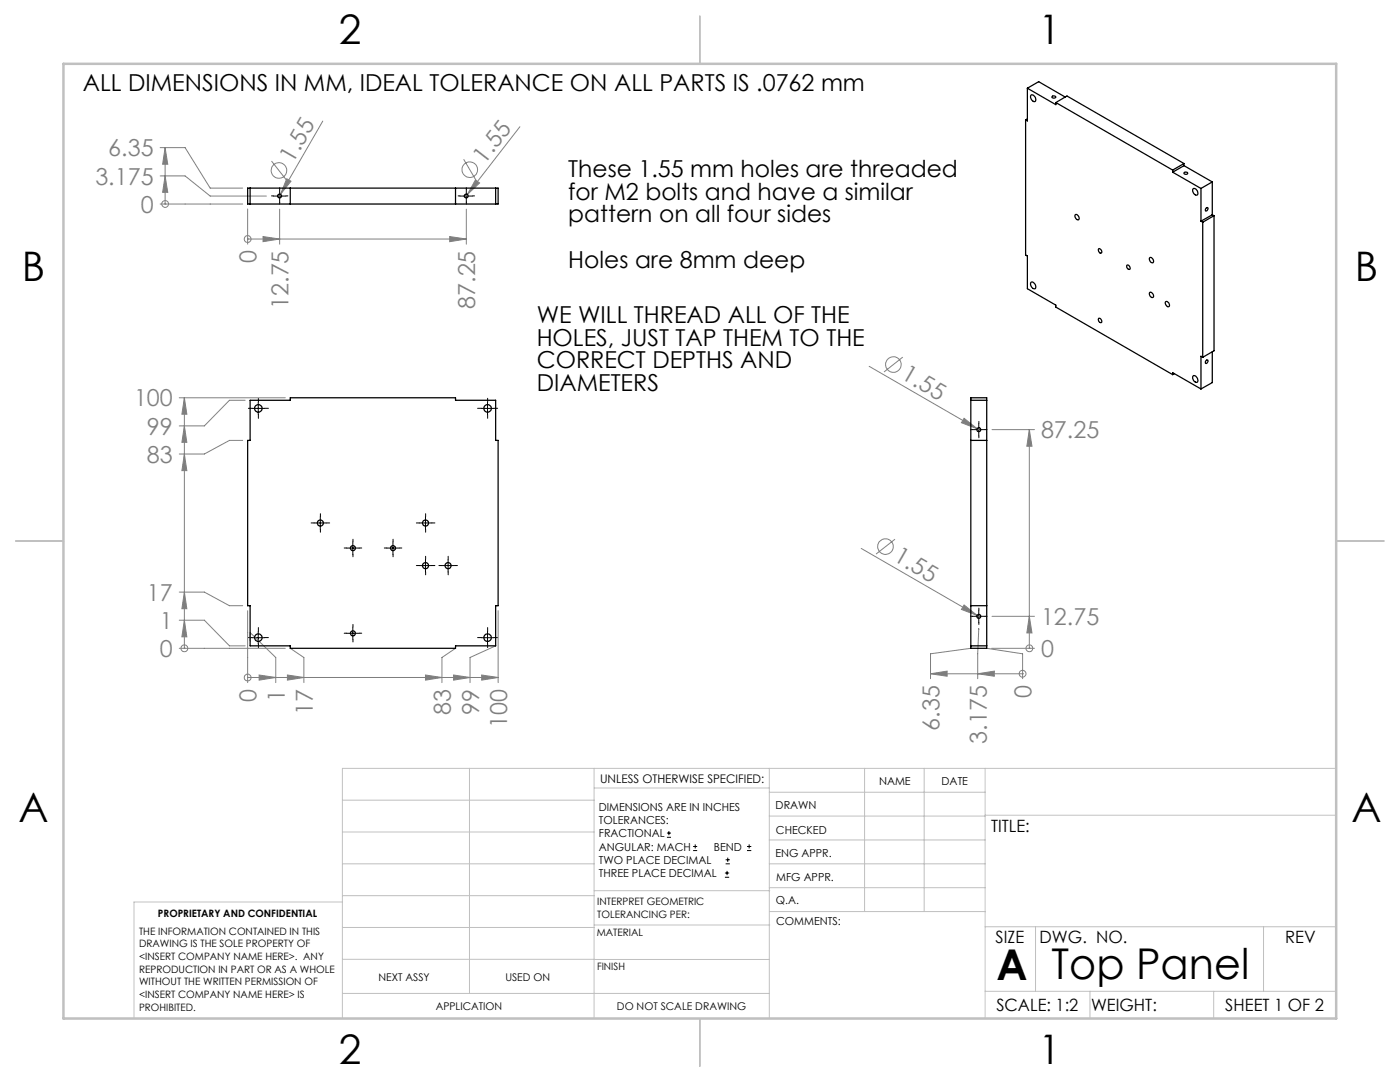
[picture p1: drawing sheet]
<svg xmlns="http://www.w3.org/2000/svg" width="279mm" height="216mm" viewBox="0 0 279 216" stroke-linecap="round" stroke-linejoin="round" font-family="sans-serif">
<g fill="none" stroke="#808080" stroke-width=".2">
<path d="M32 35.1h4.9l5 4h11.3M32 29.5h4.9l5 8h6.5M32.9 35.1l.6 3.3h-1zM32.9 29.5l.6 3.3h-1zM32.9 29.5v11.2M54.2 32.1l2.9 3.8M56 38.8l-.4 .6M57.2 35.7l.9 .5-2.1 2.6zM64.4 24.2l-8.4 14.6M92.5 31.8l2.5 4.1M93.3 38.8l-.5 .6M94.9 35.9l.8 .6-2.4 2.3z"/>
<path d="M103.8 25.3l-10.5 13.5M32 40.7h16.4M32.9 40.7h.1M49.4 47.7h.1M49.4 41.7v7M49.4 47.7h43.7M52.5 47.2l3.3 .5-3.3 .5zM55.8 41.7v7M89.7 47.2l3.4 .5-3.4 .5zM93.1 41.7v7M35.8 79.4h21.1M36.8 79.4l.5 3.3h-1z"/>
<path d="M36.8 79.4v50M48.9 79.9h-3.1l-5 5.1h-5M173.5 73.1l22.2 12.8M180.2 71.3l-3.8 2.9M36.8 90.6l.5 3.3h-1zM36.8 85l.5 3.3h-1zM48.4 87.9h-2.6l-5 2.7h-5M192.4 83.5l2.6 2-3.1-1.2zM198 85.7h8.4M205.4 85.7l.6 3.3h-1.1zM205.4 85.7v43.7M35.8 118.1h5l5 2.8h2.6"/>
<path d="M36.8 118.1l.5 3.4h-1zM171.9 109.4l23.8 13.8M178.6 107.6l-3.8 3M35.8 129.4h21.1M35.8 123.8h5l5 5.1h3.1M36.8 123.8l.5 3.3h-1zM36.8 129.4h.1M49.4 135.2h.1M49.4 121.8v14.4M49.4 135.2h50M49.9 127.9v-1.7l5.1 5v5M51.7 134.7l3.3 .5-3.3 .5z"/>
<path d="M57.4 134.7l3.2 .5-3.2 .5zM57.9 129.4l2.7 1.8v5M84.9 134.7l3.3 .5-3.3 .5zM90.5 134.7l3.3 .5-3.3 .5zM90.9 129.4l-2.7 1.8v5M96.1 134.7l3.3 .5-3.3 .5zM98.9 128.9l-5.1 2.3v5M99.4 121.8v14.4M185.7 134.4l3.3-.5v1zM185.7 134.4h18.4M192.4 120.7l2.6 2.1-3.1-1.2zM193.7 129.4l-8 1.1v4.9"/>
<path d="M195.1 134.4l3.3-.5v1zM195.3 125.6v-.2l-.2 5.1v4.9M196.9 129.4l7.2 1.1v4.9M197.9 129.4h8.5M198 123h8.4M204.1 134.4h.1M205.4 123l.6 3.3h-1.1zM205.4 129.4h.1"/>
<circle cx="55.7" cy="34" r="1.55"/>
<circle cx="93.8" cy="33.9" r="1.56"/>
<circle cx="33" cy="40.7" r=".68"/>
<circle cx="49.4" cy="47.7" r=".69"/>
<circle cx="178.3" cy="72.7" r="1.56"/>
<circle cx="176.7" cy="109.1" r="1.54"/>
<circle cx="36.8" cy="129.4" r=".69"/>
<circle cx="49.4" cy="135.2" r=".68"/>
<circle cx="204.1" cy="134.4" r=".68"/>
<circle cx="205.4" cy="129.4" r=".68"/>
</g>
<g fill="none" stroke="#000" stroke-width=".2">
<path d="M54.5 39.1h2.5M55.8 37.9v2.5M91.8 39.1h2.5M93.1 37.9v2.5M50.3 81.5h2.5M51.5 80.3v2.4M96.1 81.5h2.5M97.3 80.3v2.4M194.1 85.7h2.5M195.3 84.5v2.5M62.7 104.4h2.5M63.9 103.1v2.5"/>
<path d="M69.2 109.4h2.5M70.4 108.1v2.5M77.2 109.4h2.5M78.4 108.1v2.5M83.7 104.4h2.5M83.7 112.9h2.5M84.9 103.1v2.5M84.9 111.6v2.5M88.2 112.9h2.5M89.4 111.6v2.5M50.3 127.2h2.5M51.5 126v2.5"/>
<path d="M69.2 126.4h2.5M70.4 125.1v2.5M96.1 127.2h2.5M97.3 126v2.5M194.1 123h2.5M195.3 121.7v2.5M133.1 167.1h.8M133.1 166.2h.8M133.5 165.8v.9M138.3 169.7h.8M138.3 168.9h.8M138.7 168.5v.8"/>
<path d="M144.7 175h.8M144.7 174.2h.8M144.8 172.4h.9M144.8 171.6h.9M145.1 173.8v.8M145.2 171.1v.9M149.1 169.7h.8M149.1 168.9h.8M149.5 168.5v.8"/>
</g>
<g fill="none" stroke="#000" stroke-width=".2" stroke-dasharray="15.2 1.3 1.3 1.3">
<path d="M54.6 39.1h-.4M55.8 37.8v-.3M57.1 39.1h.4M91.8 39.1h-.4M93.1 37.8v-.3M94.3 39.1h.4M55.8 40.3v.4M93.1 40.3v.4M50.3 81.5h-.7M51.6 80.2v-.7M51.6 82.7v.8M52.8 81.5h.8"/>
<path d="M96.1 81.5h-.8M97.3 80.2v-.7M97.3 82.7v.8M98.6 81.5h.7M194.1 85.7h-.4M195.4 84.5v-.4M195.4 87v.4M196.6 85.7h.4M62.7 104.3h-.6M63.9 103.1v-.6M63.9 105.6v.6M65.2 104.3h.6"/>
<path d="M69.2 109.3h-.5M70.4 108.1v-.5M70.4 110.6v.5M71.7 109.3h.5M77.2 109.3h-.5M78.4 108.1v-.5M78.4 110.6v.5M79.7 109.3h.5M83.7 104.3h-.6M83.7 112.8h-.6M84.9 103.1v-.6M84.9 105.6v.6"/>
<path d="M84.9 111.6v-.6M84.9 114.1v.6M86.2 104.3h.6M86.2 112.8h.6M88.2 112.8h-.6M89.4 111.6v-.6M89.4 114.1v.6M90.7 112.8h.6M50.3 127.2h-.7M51.6 126v-.8M51.6 128.5v.7M52.8 127.2h.8"/>
<path d="M69.2 126.3h-.5M70.4 125.1v-.5M70.4 127.6v.5M71.7 126.3h.5M96.1 127.2h-.8M97.3 126v-.8M97.3 128.5v.7M98.6 127.2h.7M194.1 123h-.4M195.4 121.7v-.4M195.4 124.2v.4M196.6 123h.4"/>
</g>
<g fill="none" stroke="#c0c0c0" stroke-width=".2">
<path d="M68.3 159.7h50.3M93.7 153.3v44.9M118.6 153.3v49.9M118.6 157.2h34.9M153.5 153.3v49.9M153.5 158.1h43.1M172.5 153.3v28.6M184.4 153.3v28.6M196.6 153.3v49.9M266.7 153.3h-198.4v49.9M68.3 178.7h50.3M68.3 172.4h50.3"/>
<path d="M68.3 166h50.3M68.3 180h-41.6v23.2M118.6 177.7h35M153.5 167.6h43.1M153.5 162.8h43.1M153.5 172.4h43.1M153.5 177.1h43.1M196.6 162.7h70.1M68.3 198.2h85.2M68.3 191.4l85.2 .1M68.3 185.1h50.3M118.6 184.6h35"/>
<path d="M153.6 181.9h43M196.6 197.8h70.1M196.6 184.9h70.1M206.7 184.9v12.9M217.5 197.8v5.4M242.2 197.8v5.4M252.2 184.9v12.9"/>
</g>
<path d="M139.7 3.2v9.5M3.1 107.9h9.6M266.7 107.9h9.5M139.7 203.2v9.6" fill="none" stroke="#c0c0c0" stroke-width=".25"/>
<path d="M12.7 12.7h254v190.5h-254z" fill="none" stroke="#c0c0c0" stroke-width=".5"/>
<g fill="#808080">
<path d="M192.4 120.7l2.6 2.1-3.1-1.2z"/>
<path d="M192.4 83.5l2.6 2-3.1-1.2z"/>
<path d="M94.9 35.9l.8 .6-2.4 2.3z"/>
<path d="M57.2 35.7l.9 .5-2.1 2.6z"/>
<path d="M36.8 123.8l.5 3.3h-1zM36.8 118.1l.5 3.4h-1zM36.8 90.6l.5 3.3h-1zM36.8 85l.5 3.3h-1zM36.8 79.4l.5 3.3h-1zM205.4 123l.6 3.3h-1.1zM205.4 85.7l.6 3.3h-1.1zM32.9 35.1l.6 3.3h-1zM32.9 29.5l.6 3.3h-1z"/>
<path d="M51.7 134.7l3.3 .5-3.3 .5zM57.4 134.7l3.2 .5-3.2 .5zM84.9 134.7l3.3 .5-3.3 .5zM90.5 134.7l3.3 .5-3.3 .5zM96.1 134.7l3.3 .5-3.3 .5zM195.1 134.4l3.3-.5v1zM185.7 134.4l3.3-.5v1zM52.5 47.2l3.3 .5-3.3 .5zM89.7 47.2l3.4 .5-3.4 .5z"/>
</g>
<g fill="none" stroke="#000" stroke-width=".25">
<path d="M205 17.6v6.5l-.3-.2M205 17.6l5.7 3.3v-.4M205 17.6l2.3-1.3 5.3 3.1M205.7 19a.75 .75 0 0 1 .9 .4 .75 .75 0 0 1-.2 .9 .96 .96 0 0 1-.7-1.3zM210 19.2a.34 .34 0 0 1 .5-.1 .34 .34 0 0 1 .1 .4 .38 .38 0 0 1-.4 .1 .38 .38 0 0 1-.2-.3zM49.4 37.5h50v3.2h-50zM49.9 37.5v3.2M57.9 37.5v3.2M90.9 37.5v3.2M98.9 37.5v3.2M204.7 23.9v27l.3 .2v6.5l5.7 3.3v.4l23.3 13.5M205 23.7l-.3 .2"/>
<path d="M210.7 20.5l23.3 13.4M210.7 20.5l2.2-1.3 23.4 13.4M234 33.9v.5M234 34.4l5.7 3.2M236.3 34.5a.4 .4 0 0 1 .4-.2 .4 .4 0 0 1 .3 .4 .4 .4 0 0 1-.4 .1 .4 .4 0 0 1-.3-.3zM236.3 33.1l-2.3 1.3M236.3 33.1l5.6 3.2M236.3 32.6l-2.3 1.3M236.3 32.6v.5M238.2 37.6a.88 .88 0 0 1 .7 1.3 .86 .86 0 0 1-.7-1.3zM239.7 37.6v6.5M241.9 36.3l-2.2 1.3"/>
<path d="M241.9 36.3v6.6M205.7 56.4a.78 .78 0 0 1 1 1 .48 .48 0 0 1-.5 .2 .48 .48 0 0 1-.4-.4l-.1-.4zM214.6 42.9a.59 .59 0 0 1 .7 .3 .59 .59 0 0 1-.1 .7 .79 .79 0 0 1-.6-1zM219.3 49.7a.52 .52 0 0 1 .5 .2 .52 .52 0 0 1-.1 .6 .61 .61 0 0 1-.4-.8zM224.9 52.9a.53 .53 0 0 1 .5 .3 .53 .53 0 0 1 0 .6 .62 .62 0 0 1-.5-.9zM229.4 51.5a.59 .59 0 0 1 .7 .2 .59 .59 0 0 1-.1 .8 .79 .79 0 0 1-.6-1zM229.4 58.4a.54 .54 0 0 1 .6 0 .54 .54 0 0 1 .2 .6v.2a.45 .45 0 0 1-.5 .1 .45 .45 0 0 1-.3-.5zM239.7 44.1l.3 .2M240 44.3v27M240.7 41.5l.2-.1a.39 .39 0 0 1 .1 .5 .39 .39 0 0 1-.4 .2zM241.9 42.9l-2.2 1.2M241.9 42.9l.4 .1"/>
<path d="M242.3 43v27l-2.3 1.3M242.3 43l-2.3 1.3M49.9 79.9h8v-.5h33v.5h8v8h.5v33h-.5v8h-8v.5h-33v-.5h-8v-8h-.5v-33h.5zM193.7 79.9h3.2M193.7 79.4h3.2v50h-3.2zM219.3 63.5a.53 .53 0 0 1 .5 .3 .53 .53 0 0 1-.1 .6 .58 .58 0 0 1-.4-.9zM232.6 60.3a.59 .59 0 0 1 .7 .2 .59 .59 0 0 1-.1 .7 .77 .77 0 0 1-.6-.9zM234 74.8v-.4l5.7 3.2M234.4 74.5l-.4 .3M238.2 75a.88 .88 0 0 1 .7 1.3 .86 .86 0 0 1-.7-1.3zM240 71.3l-.3-.2v6.5M240.7 71.9l.2-.1a.35 .35 0 0 1 .1 .5 .35 .35 0 0 1-.4 .1z"/>
<path d="M241.9 70.2v6.1l-2.2 1.3M193.7 87.9h3.2M193.7 120.9h3.2M193.7 128.9h3.2"/>
<circle cx="55.8" cy="39.1" r=".38"/>
<circle cx="93.1" cy="39.1" r=".38"/>
<circle cx="51.6" cy="81.5" r=".75"/>
<circle cx="97.3" cy="81.5" r=".75"/>
<circle cx="195.4" cy="85.7" r=".39"/>
<circle cx="63.9" cy="104.3" r=".61"/>
<circle cx="70.4" cy="109.4" r=".5"/>
<circle cx="78.4" cy="109.4" r=".5"/>
<circle cx="84.9" cy="112.8" r=".61"/>
<circle cx="84.9" cy="104.3" r=".61"/>
<circle cx="89.4" cy="112.9" r=".6"/>
<circle cx="51.6" cy="127.2" r=".75"/>
<circle cx="70.4" cy="126.4" r=".5"/>
<circle cx="97.3" cy="127.2" r=".75"/>
<circle cx="195.4" cy="123" r=".39"/>
</g>
<g font-size="8.5">
<text x="198.9" y="195.5">A</text>
<text x="209.9" y="195.4">Top Panel</text>
</g>
<g font-size="8.1">
<text x="67.6" y="8.9">2</text>
<text x="207.3" y="8.9">1</text>
<text x="4.4" y="56.2">B</text>
<text x="270.4" y="56.2">B</text>
<text x="3.7" y="164.1">A</text>
<text x="269.7" y="164.1">A</text>
<text x="67.6" y="212.4">2</text>
<text x="207.3" y="212.4">1</text>
</g>
<g font-size="4.7">
<text x="16.5" y="18.1">ALL DIMENSIONS IN MM, IDEAL TOLERANCE ON ALL PARTS IS .0762 mm</text>
<text x="113.4" y="35.3">These 1.55 mm holes are threaded</text>
<text x="113.4" y="39.8">for M2 bolts and have a similar</text>
<text x="113.4" y="44.4">pattern on all four sides</text>
<text x="113.4" y="53.4">Holes are 8mm deep</text>
<text x="107.1" y="64.4">WE WILL THREAD ALL OF THE</text>
<text x="107.1" y="68.9">HOLES, JUST TAP THEM TO THE</text>
<text x="107.1" y="73.5">CORRECT DEPTHS AND</text>
<text x="107.1" y="78">DIAMETERS</text>
</g>
<g font-size="4.7" fill="#808080">
<text x="21.6" y="31.2">6.35</text>
<text x="58.5" y="32.6" transform="rotate(-60 58.5 32.6)">1.55</text>
<text x="96.7" y="32.9" transform="rotate(-52 96.7 32.9)">1.55</text>
<text x="19" y="36.8">3.175</text>
<text x="28.1" y="42.4">0</text>
<text x="51.2" y="52.6" transform="rotate(-90 51.2 52.6)">0</text>
<text x="57.6" y="61.6" transform="rotate(-90 57.6 61.6)">12.75</text>
<text x="94.8" y="61.6" transform="rotate(-90 94.8 61.6)">87.25</text>
<text x="179.7" y="75.5" transform="rotate(30 179.7 75.5)">1.55</text>
<text x="26.7" y="81.1">100</text>
<text x="29.3" y="86.7">99</text>
<text x="207.8" y="87.5">87.25</text>
<text x="29.3" y="92.3">83</text>
<text x="178.1" y="111.8" transform="rotate(30 178.1 111.8)">1.55</text>
<text x="29.3" y="119.9">17</text>
<text x="31.9" y="125.5">1</text>
<text x="207.8" y="124.7">12.75</text>
<text x="31.9" y="131.1">0</text>
<text x="207.8" y="131.1">0</text>
<text x="51.2" y="140.1" transform="rotate(-90 51.2 140.1)">0</text>
<text x="56.8" y="140.1" transform="rotate(-90 56.8 140.1)">1</text>
<text x="62.4" y="142.7" transform="rotate(-90 62.4 142.7)">17</text>
<text x="90" y="142.7" transform="rotate(-90 90 142.7)">83</text>
<text x="95.6" y="142.7" transform="rotate(-90 95.6 142.7)">99</text>
<text x="205.9" y="139.3" transform="rotate(-90 205.9 139.3)">0</text>
<text x="101.2" y="145.2" transform="rotate(-90 101.2 145.2)">100</text>
<text x="187.5" y="145.8" transform="rotate(-90 187.5 145.8)">6.35</text>
<text x="196.9" y="148.4" transform="rotate(-90 196.9 148.4)">3.175</text>
</g>
<g font-size="3.4">
<text x="197.8" y="166">TITLE:</text>
<text x="198.7" y="188.1">SIZE</text>
<text x="207.5" y="188.1">DWG. NO.</text>
<text x="256.5" y="188.2">REV</text>
<text x="198.8" y="201.7">SCALE: 1:2</text>
<text x="217.7" y="201.8">WEIGHT:</text>
<text x="244.5" y="201.7">SHEET 1 OF 2</text>
</g>
<text font-size="2.4" x="119.8" y="156.2">UNLESS OTHERWISE SPECIFIED:</text>
<g font-size="2.2">
<text x="119.5" y="161.8">DIMENSIONS ARE IN INCHES</text>
<text x="154.8" y="161.4">DRAWN</text>
<text x="175.4" y="156.6">NAME</text>
<text x="187.9" y="156.7">DATE</text>
<text x="119.5" y="164.4">TOLERANCES:</text>
<text x="119.5" y="167.1">FRACTIONAL</text>
<text x="154.9" y="166.3">CHECKED</text>
<text x="119.5" y="169.7">ANGULAR: MACH</text>
<text x="119.5" y="172.4">TWO PLACE DECIMAL</text>
<text x="142.5" y="169.7">BEND</text>
<text x="154.8" y="171">ENG APPR.</text>
<text x="119.5" y="175">THREE PLACE DECIMAL</text>
<text x="154.9" y="175.7">MFG APPR.</text>
<text x="154.9" y="180.4">Q.A.</text>
<text x="154.9" y="184.6">COMMENTS:</text>
</g>
<g font-size="2.1">
<text x="75.5" y="195.7">NEXT ASSY</text>
<text x="100.9" y="195.7">USED ON</text>
<text x="86.9" y="201.5">APPLICATION</text>
<text x="123.1" y="201.6">DO NOT SCALE DRAWING</text>
</g>
<g font-size="2">
<text x="31.5" y="182.9">PROPRIETARY AND CONFIDENTIAL</text>
<text x="119.2" y="180.6">INTERPRET GEOMETRIC</text>
<text x="119.2" y="183.1">TOLERANCING PER:</text>
<text x="27.8" y="186.5">THE INFORMATION CONTAINED IN THIS</text>
<text x="27.8" y="189">DRAWING IS THE SOLE PROPERTY OF</text>
<text x="27.8" y="191.6">&lt;INSERT COMPANY NAME HERE&gt;. ANY</text>
<text x="119.1" y="186.7">MATERIAL</text>
<text x="27.8" y="194.1">REPRODUCTION IN PART OR AS A WHOLE</text>
<text x="27.8" y="196.6">WITHOUT THE WRITTEN PERMISSION OF</text>
<text x="119.1" y="193.5">FINISH</text>
<text x="27.8" y="199.1">&lt;INSERT COMPANY NAME HERE&gt; IS</text>
<text x="27.8" y="201.7">PROHIBITED.</text>
</g>
</svg>
